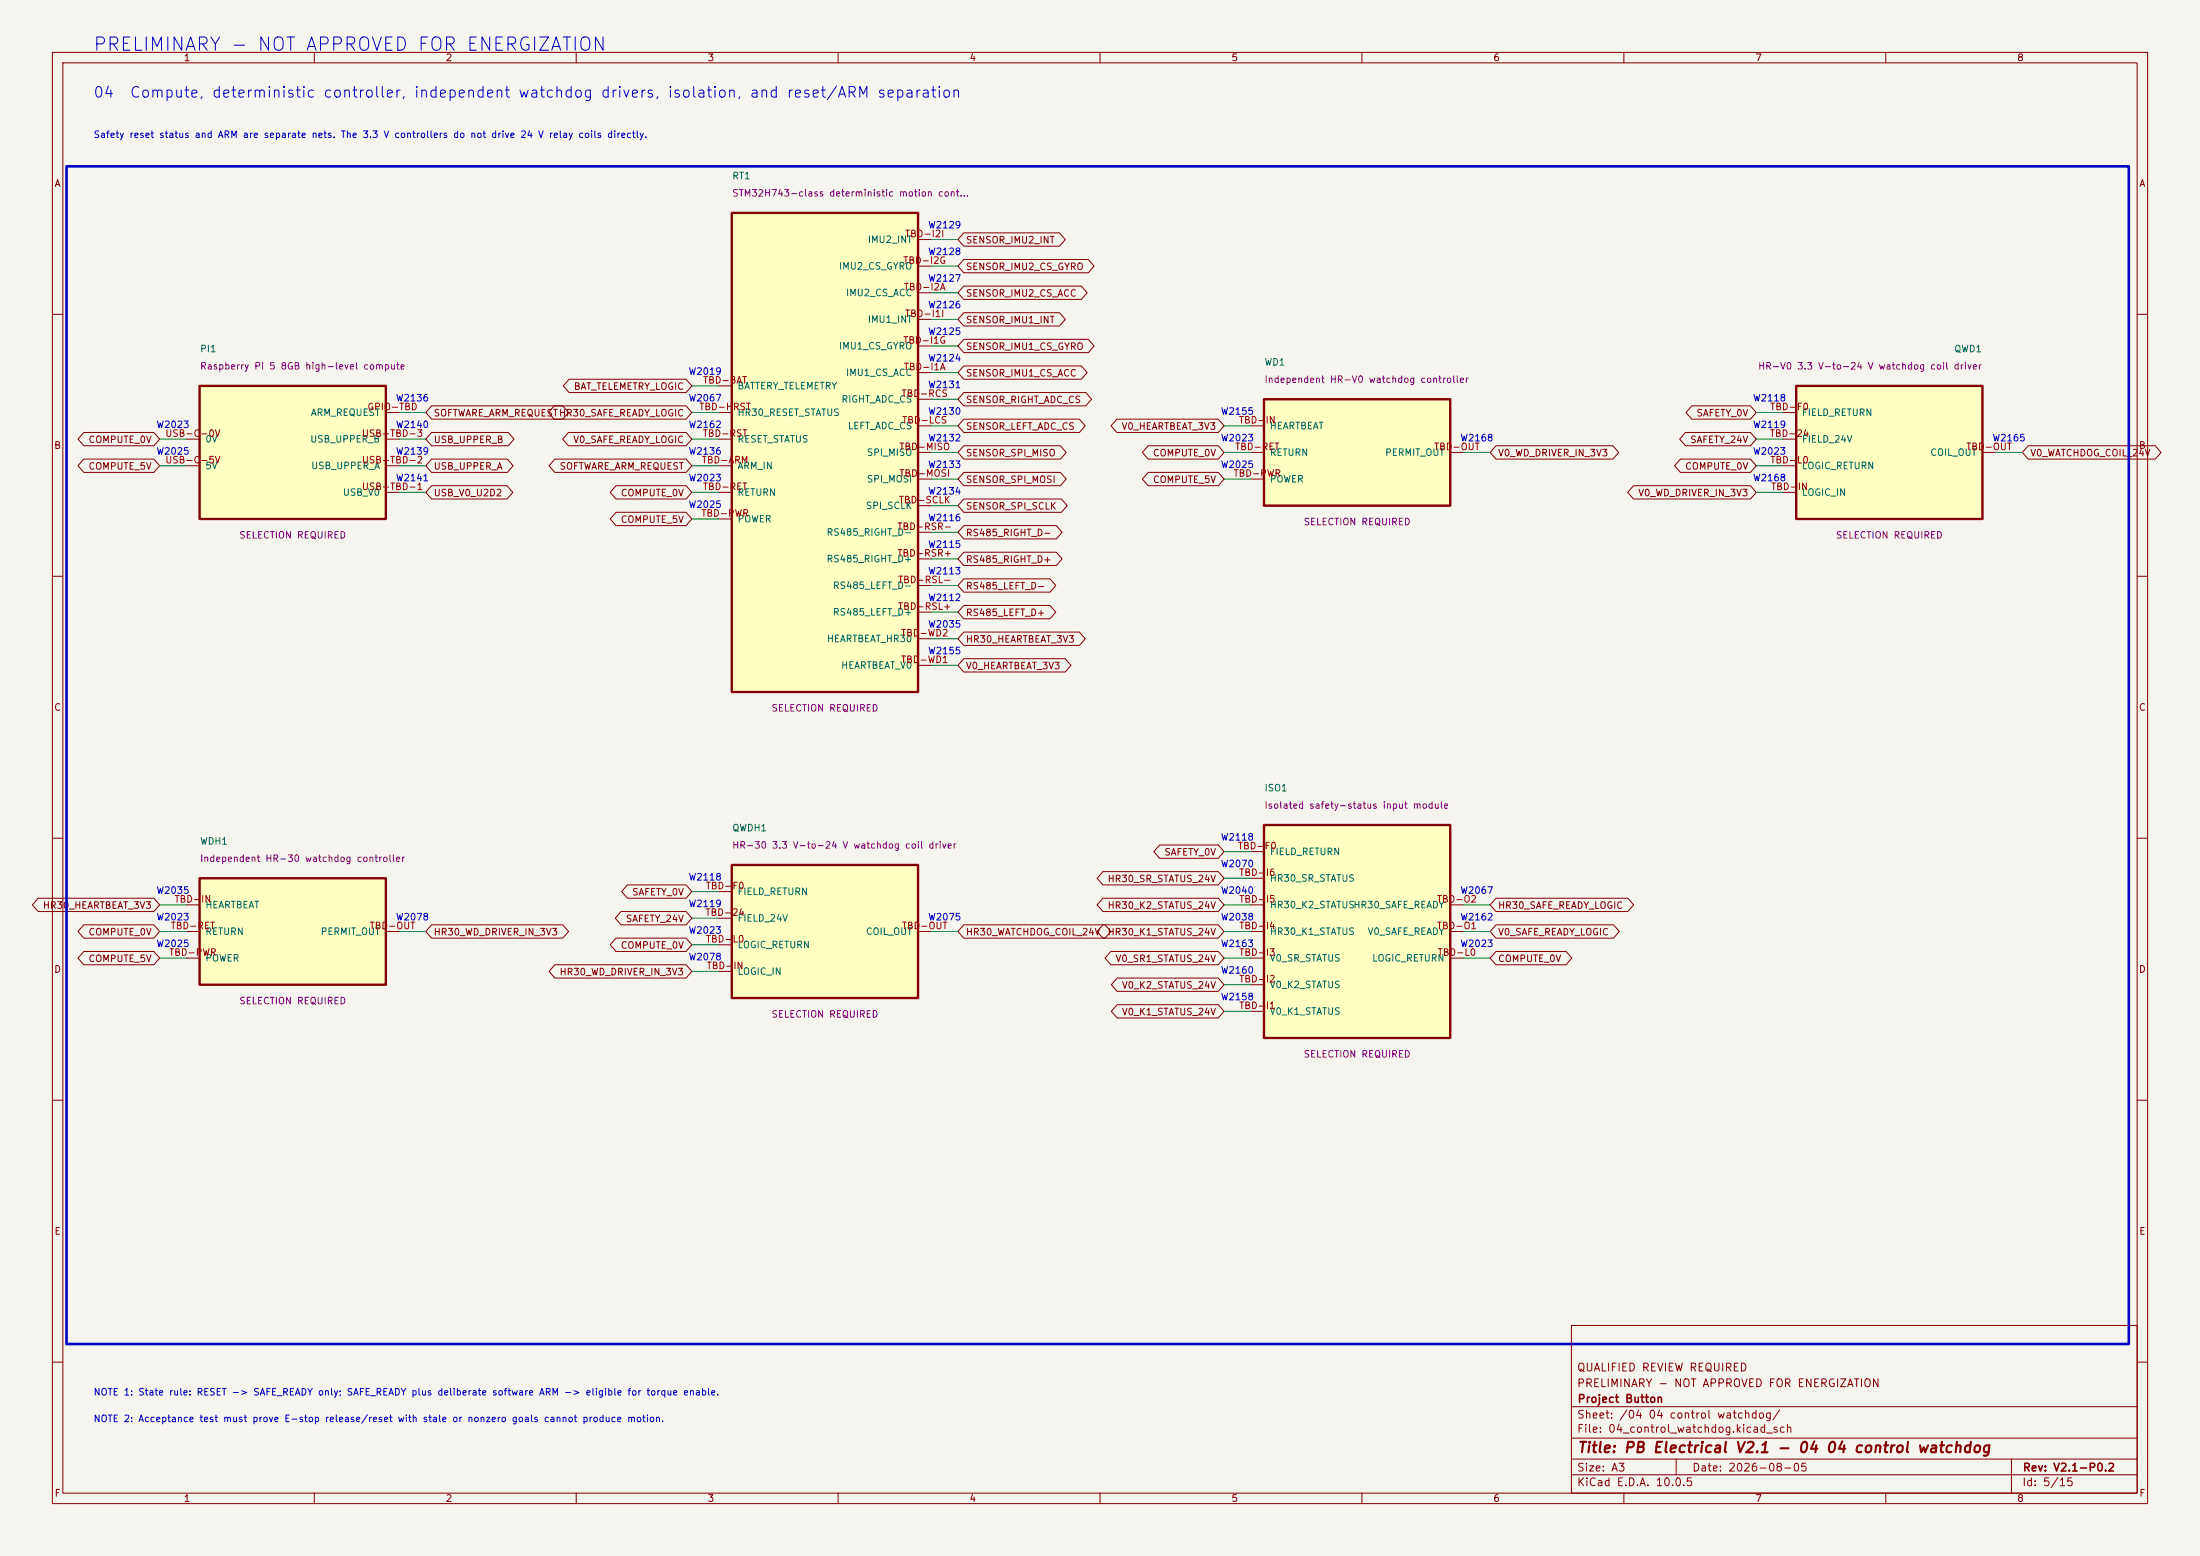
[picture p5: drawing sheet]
<svg xmlns="http://www.w3.org/2000/svg" width="420mm" height="297mm" viewBox="0 0 420 297" stroke-linecap="round" stroke-linejoin="round" font-family="sans-serif">
<path d="M0 0h420v297h-420z" fill="#f5f4ef" stroke="#f5f4ef" stroke-width=".19"/>
<g fill="none" stroke="#840000" stroke-width=".19">
<path d="M10 10h400v277h-400zM12 12h396v273h-396zM60 10v2M110 10v2M160 10v2M210 10v2M260 10v2M310 10v2M360 10v2M10 60h2M408 60h2M10 110h2"/>
<path d="M408 110h2M10 160h2M408 160h2M10 210h2M408 210h2M300 253h108v32h-108zM10 260h2M300 278.5h108M300 274.5h108M300 268.5h108M320 278.5v3M384 278.5v6.5"/>
<path d="M408 260h2M60 285v2M110 285v2M160 285v2M210 285v2M260 285v2M300 281.5h108M310 285v2M360 285v2"/>
</g>
<path d="M241.3 157.5h35.6v40.6h-35.6z" fill="#ffffc2"/>
<path d="M241.3 157.5h35.6v40.6h-35.6z" fill="none" stroke="#840000" stroke-width=".45"/>
<path d="M238.8 162.6h2.5M238.8 177.8h2.5M238.8 172.7h2.5M238.8 167.6h2.5M276.9 177.8h2.5M276.9 172.7h2.5M238.8 193h2.5M238.8 188h2.5M238.8 182.9h2.5M276.9 182.9h2.5" fill="none" stroke="#840000" stroke-width=".19"/>
<path d="M139.7 165.1h35.6v25.4h-35.6z" fill="#ffffc2"/>
<path d="M139.7 165.1h35.6v25.4h-35.6z" fill="none" stroke="#840000" stroke-width=".45"/>
<path d="M137.2 175.3h2.5M137.2 170.2h2.5M175.3 177.8h2.5M137.2 185.4h2.5M137.2 180.3h2.5" fill="none" stroke="#840000" stroke-width=".19"/>
<path d="M342.9 73.7h35.6v25.4h-35.6z" fill="#ffffc2"/>
<path d="M342.9 73.7h35.6v25.4h-35.6z" fill="none" stroke="#840000" stroke-width=".45"/>
<path d="M340.4 78.7h2.5M340.4 83.8h2.5M340.4 94h2.5M340.4 88.9h2.5M378.5 86.4h2.5" fill="none" stroke="#840000" stroke-width=".19"/>
<path d="M241.3 76.2h35.6v20.3h-35.6z" fill="#ffffc2"/>
<path d="M241.3 76.2h35.6v20.3h-35.6z" fill="none" stroke="#840000" stroke-width=".45"/>
<path d="M238.8 81.3h2.5M238.8 86.4h2.5M238.8 91.4h2.5M276.9 86.4h2.5" fill="none" stroke="#840000" stroke-width=".19"/>
<path d="M38.1 167.6h35.6v20.4h-35.6z" fill="#ffffc2"/>
<path d="M38.1 167.6h35.6v20.4h-35.6z" fill="none" stroke="#840000" stroke-width=".45"/>
<path d="M35.6 172.7h2.5M35.6 177.8h2.5M73.7 177.8h2.5M35.6 182.9h2.5" fill="none" stroke="#840000" stroke-width=".19"/>
<path d="M38.1 73.7h35.6v25.4h-35.6z" fill="#ffffc2"/>
<path d="M38.1 73.7h35.6v25.4h-35.6z" fill="none" stroke="#840000" stroke-width=".45"/>
<path d="M73.7 78.7h2.5M35.6 83.8h2.5M35.6 88.9h2.5M73.7 83.8h2.5M73.7 88.9h2.5M73.7 94h2.5" fill="none" stroke="#840000" stroke-width=".19"/>
<path d="M139.7 40.6h35.6v91.5h-35.6z" fill="#ffffc2"/>
<path d="M139.7 40.6h35.6v91.5h-35.6z" fill="none" stroke="#840000" stroke-width=".45"/>
<g fill="none" stroke="#840000" stroke-width=".19">
<path d="M175.3 55.9h2.5M175.3 50.8h2.5M175.3 45.7h2.5M184 44.4h18.3l1.1 1.3-1.1 1.3h-18.3l-1.1-1.3zM184 59.7h18.3l1.1 1.3-1.1 1.2h-18.3l-1.1-1.2zM184 54.6h22.4l1.1 1.3-1.1 1.3h-22.4l-1.1-1.3zM184 49.5h23.8l1.1 1.3-1.1 1.3h-23.8l-1.1-1.3zM82.4 77.5h25l1.1 1.2-1.1 1.3h-25l-1.1-1.3zM105.8 77.5h25.2l1.1 1.2-1.1 1.3h-25.2l-1.1-1.3zM108.6 72.4h22.4l1.1 1.3-1.1 1.2h-22.4l-1.1-1.2zM137.2 73.7h2.5M137.2 78.7h2.5"/>
<path d="M175.3 71.1h2.5M175.3 66h2.5M175.3 61h2.5M175.3 76.2h2.5M184 69.8h22.4l1.1 1.3-1.1 1.3h-22.4l-1.1-1.3zM184 64.8h23.8l1.1 1.2-1.1 1.3h-23.8l-1.1-1.3zM184 74.9h23.3l1.1 1.3-1.1 1.3h-23.3l-1.1-1.3zM323 77.5h11.2l1.1 1.2-1.1 1.3h-11.2l-1.1-1.3zM16 82.5h13.4l1.1 1.3-1.1 1.3h-13.4l-1.1-1.3zM16 87.6h13.4l1.1 1.3-1.1 1.3h-13.4l-1.1-1.3zM82.4 92.7h14.4l1.1 1.3-1.1 1.3h-14.4l-1.1-1.3zM82.4 87.6h14.4l1.2 1.3-1.2 1.3h-14.4l-1.1-1.3z"/>
<path d="M82.4 82.5h14.6l1.1 1.3-1.1 1.3h-14.6l-1.1-1.3zM105.9 87.6h25.1l1.1 1.3-1.1 1.3h-25.1l-1.1-1.3zM108.5 82.5h22.5l1.1 1.3-1.1 1.3h-22.5l-1.1-1.3zM117.6 92.7h13.4l1.1 1.3-1.1 1.3h-13.4l-1.1-1.3zM117.6 97.8h13.4l1.1 1.3-1.1 1.2h-13.4l-1.1-1.2zM137.2 88.9h2.5M137.2 99.1h2.5M137.2 94h2.5M137.2 83.8h2.5M175.3 81.3h2.5M175.3 86.4h2.5M175.3 91.4h2.5"/>
<path d="M175.3 96.5h2.5M184 95.2h18.6l1.1 1.3-1.1 1.3h-18.6l-1.1-1.3zM184 90.2h18.4l1.2 1.2-1.2 1.3h-18.4l-1.1-1.3zM184 85.1h18.4l1.2 1.3-1.2 1.2h-18.4l-1.1-1.2zM184 80h22.1l1.1 1.3-1.1 1.3h-22.1l-1.1-1.3zM213.2 80h19.4l1.1 1.3-1.1 1.3h-19.4l-1.1-1.3zM219.2 85.1h13.4l1.1 1.3-1.1 1.2h-13.4l-1.1-1.2zM219.2 90.2h13.4l1.1 1.2-1.1 1.3h-13.4l-1.1-1.3zM285.6 85.1h22.3l1.1 1.3-1.1 1.2h-22.3l-1.1-1.2zM311.8 92.7h22.4l1.1 1.3-1.1 1.3h-22.4l-1.1-1.3zM320.8 87.6h13.4l1.1 1.3-1.1 1.3h-13.4l-1.1-1.3zM321.8 82.5h12.4l1.1 1.3-1.1 1.3h-12.4l-1.1-1.3z"/>
<path d="M387.2 85.1h24.2l1.2 1.3-1.2 1.2h-24.2l-1.1-1.2zM175.3 116.8h2.5M175.3 111.8h2.5M175.3 106.7h2.5M175.3 101.6h2.5M184 115.6h16.4l1.2 1.2-1.2 1.3h-16.4l-1.1-1.3zM184 105.4h17.7l1.1 1.3-1.1 1.3h-17.7l-1.1-1.3zM184 110.5h16.4l1.2 1.3-1.2 1.2h-16.4l-1.1-1.2zM184 100.3h17.7l1.1 1.3-1.1 1.3h-17.7l-1.1-1.3zM175.3 127h2.5M175.3 121.9h2.5M184 125.7h19.3l1.2 1.3-1.2 1.3h-19.3l-1.1-1.3z"/>
<path d="M184 120.6h22.1l1.1 1.3-1.1 1.3h-22.1l-1.1-1.3zM7.3 171.4h22.1l1.1 1.3-1.1 1.3h-22.1l-1.1-1.3zM16 176.5h13.4l1.1 1.3-1.1 1.3h-13.4l-1.1-1.3zM82.4 176.5h25l1.1 1.3-1.1 1.3h-25l-1.1-1.3zM117.6 179.1h13.4l1.1 1.2-1.1 1.3h-13.4l-1.1-1.3zM118.6 174h12.4l1.1 1.3-1.1 1.2h-12.4l-1.1-1.2zM119.8 168.9h11.2l1.1 1.3-1.1 1.3h-11.2l-1.1-1.3zM184 176.5h27l1.1 1.3-1.1 1.3h-27l-1.1-1.3zM210.6 171.4h22l1.1 1.3-1.1 1.3h-22l-1.2-1.3zM210.6 176.5h22l1.1 1.3-1.1 1.3h-22l-1.2-1.3zM210.6 166.4h22l1.1 1.2-1.1 1.3h-22l-1.2-1.3zM221.4 161.3h11.2l1.1 1.3-1.1 1.2h-11.2l-1.1-1.2z"/>
<path d="M285.6 171.4h25.2l1.1 1.3-1.1 1.3h-25.2l-1.1-1.3zM285.6 176.5h22.4l1.1 1.3-1.1 1.3h-22.4l-1.1-1.3zM16 181.6h13.4l1.1 1.3-1.1 1.3h-13.4l-1.1-1.3zM105.9 184.1h25.1l1.1 1.3-1.1 1.3h-25.1l-1.1-1.3zM212.1 181.6h20.5l1.1 1.3-1.1 1.3h-20.5l-1.1-1.3zM213.3 186.7h19.3l1.1 1.3-1.1 1.2h-19.3l-1.1-1.2zM213.3 191.8h19.3l1.1 1.2-1.1 1.3h-19.3l-1.1-1.3zM285.6 181.6h13.4l1.1 1.3-1.1 1.3h-13.4l-1.1-1.3z"/>
</g>
<g fill="none" stroke="#009600" stroke-width=".19">
<path d="M177.8 55.9h5.1M177.8 50.8h5.1M177.8 45.7h5.1M76.2 78.7h5.1M132.1 78.7h5.1M132.1 73.7h5.1M177.8 76.2h5.1M177.8 71.1h5.1M177.8 66h5.1M177.8 61h5.1M335.3 78.7h5.1M30.5 88.9h5.1"/>
<path d="M30.5 83.8h5.1M76.2 94h5.1M76.2 88.9h5.1M76.2 83.8h5.1M132.1 94h5.1M132.1 88.9h5.1M132.1 83.8h5.1M132.1 99.1h5.1M177.8 96.5h5.1M177.8 86.4h5.1M177.8 81.3h5.1M177.8 91.4h5.1"/>
<path d="M233.7 86.4h5.1M233.7 81.3h5.1M233.7 91.4h5.1M279.4 86.4h5.1M335.3 94h5.1M335.3 88.9h5.1M335.3 83.8h5.1M381 86.4h5.1M177.8 106.7h5.1M177.8 101.6h5.1M177.8 116.8h5.1M177.8 111.8h5.1"/>
<path d="M177.8 127h5.1M177.8 121.9h5.1M30.5 177.8h5.1M30.5 172.7h5.1M76.2 177.8h5.1M132.1 170.2h5.1M132.1 175.3h5.1M177.8 177.8h5.1M233.7 177.8h5.1M233.7 172.7h5.1M233.7 162.6h5.1M233.7 167.6h5.1"/>
<path d="M279.4 177.8h5.1M279.4 172.7h5.1M30.5 182.9h5.1M132.1 185.4h5.1M132.1 180.3h5.1M233.7 182.9h5.1M233.7 193h5.1M233.7 188h5.1M279.4 182.9h5.1"/>
</g>
<path d="M12.7 31.8h393.7v224.7h-393.7z" fill="none" stroke="#0000c2" stroke-width=".5"/>
<text font-size="2.5" fill="#0000c2" x="17.6" y="10.4">PRELIMINARY - NOT APPROVED FOR ENERGIZATION</text>
<g font-size="2" fill="#0000c2">
<text x="17.7" y="19.2">04</text>
<text x="24.6" y="19.2">Compute, deterministic controller, independent watchdog drivers, isolation, and reset/ARM separation</text>
</g>
<text font-size="2" fill="#840000" x="301" y="277.8">Title: PB Electrical V2.1 - 04 04 control watchdog</text>
<g font-size="1.5" fill="#840000">
<text x="300.9" y="262.1">QUALIFIED REVIEW REQUIRED</text>
<text x="300.9" y="265.1">PRELIMINARY - NOT APPROVED FOR ENERGIZATION</text>
<text x="301" y="268.1">Project Button</text>
<text x="300.9" y="273.8">File: 04_control_watchdog.kicad_sch</text>
<text x="300.9" y="271.1">Sheet: /04 04 control watchdog/</text>
<text x="300.9" y="281.2">Size: A3</text>
<text x="322.9" y="281.2">Date: 2026-08-05</text>
<text x="386" y="281.2">Rev: V2.1-P0.2</text>
<text x="300.9" y="284">KiCad E.D.A. 10.0.5</text>
<text x="385.9" y="284">Id: 5/15</text>
</g>
<g font-size="1.3" fill="#840000">
<text x="35" y="12">1</text>
<text x="85" y="12">2</text>
<text x="135" y="12">3</text>
<text x="185" y="12">4</text>
<text x="235" y="12">5</text>
<text x="285" y="12">6</text>
<text x="335" y="12">7</text>
<text x="385" y="12">8</text>
<text x="10.3" y="36">A</text>
<text x="408.3" y="36">A</text>
<text x="184.3" y="46.8">SENSOR_IMU2_INT</text>
<text x="184.3" y="51.9">SENSOR_IMU2_CS_GYRO</text>
<text x="184.3" y="56.9">SENSOR_IMU2_CS_ACC</text>
<text x="184.3" y="62">SENSOR_IMU1_INT</text>
<text x="184.3" y="67.1">SENSOR_IMU1_CS_GYRO</text>
<text x="109.4" y="74.7">BAT_TELEMETRY_LOGIC</text>
<text x="184.3" y="72.2">SENSOR_IMU1_CS_ACC</text>
<text x="184.3" y="77.3">SENSOR_RIGHT_ADC_CS</text>
<text x="82.7" y="79.8">SOFTWARE_ARM_REQUESTHR30_SAFE_READY_LOGIC</text>
<text x="184.3" y="82.3">SENSOR_LEFT_ADC_CS</text>
<text x="214" y="82.3">V0_HEARTBEAT_3V3</text>
<text x="323.8" y="79.8">SAFETY_0V</text>
<text x="10.2" y="86">B</text>
<text x="16.8" y="84.9">COMPUTE_0V</text>
<text x="16.8" y="90">COMPUTE_5V</text>
<text x="82.7" y="90">USB_UPPER_A</text>
<text x="82.7" y="84.9">USB_UPPER_B</text>
<text x="106.7" y="90">SOFTWARE_ARM_REQUEST</text>
<text x="109.3" y="84.9">V0_SAFE_READY_LOGIC</text>
<text x="184.3" y="87.4">SENSOR_SPI_MISO</text>
<text x="220" y="87.4">COMPUTE_0V</text>
<text x="285.9" y="87.4">V0_WD_DRIVER_IN_3V3</text>
<text x="321.6" y="90">COMPUTE_0V</text>
<text x="322.6" y="84.9">SAFETY_24V</text>
<text x="387.5" y="87.4">V0_WATCHDOG_COIL_24V</text>
<text x="408.2" y="86">B</text>
<text x="82.7" y="95">USB_V0_U2D2</text>
<text x="118.4" y="95">COMPUTE_0V</text>
<text x="184.3" y="92.5">SENSOR_SPI_MOSI</text>
<text x="220" y="92.5">COMPUTE_5V</text>
<text x="312.6" y="95">V0_WD_DRIVER_IN_3V3</text>
<text x="118.4" y="100.1">COMPUTE_5V</text>
<text x="184.3" y="97.6">SENSOR_SPI_SCLK</text>
<text x="184.3" y="107.7">RS485_RIGHT_D+</text>
<text x="184.3" y="102.7">RS485_RIGHT_D-</text>
<text x="184.3" y="112.8">RS485_LEFT_D-</text>
<text x="184.3" y="117.9">RS485_LEFT_D+</text>
<text x="184.3" y="123">HR30_HEARTBEAT_3V3</text>
<text x="184.3" y="128.1">V0_HEARTBEAT_3V3</text>
<text x="10.2" y="136">C</text>
<text x="408.2" y="136">C</text>
<text x="222.2" y="163.6">SAFETY_0V</text>
<text x="8.1" y="173.8">HR30_HEARTBEAT_3V3</text>
<text x="120.6" y="171.2">SAFETY_0V</text>
<text x="211.3" y="173.8">HR30_K2_STATUS_24V</text>
<text x="211.3" y="168.7">HR30_SR_STATUS_24V</text>
<text x="285.9" y="173.8">HR30_SAFE_READY_LOGIC</text>
<text x="16.8" y="178.9">COMPUTE_0V</text>
<text x="82.7" y="178.9">HR30_WD_DRIVER_IN_3V3</text>
<text x="119.4" y="176.3">SAFETY_24V</text>
<text x="184.3" y="178.9">HR30_WATCHDOG_COIL_24V</text>
<text x="211.3" y="178.9">HR30_K1_STATUS_24V</text>
<text x="285.9" y="178.9">V0_SAFE_READY_LOGIC</text>
<text x="10.2" y="186">D</text>
<text x="16.8" y="183.9">COMPUTE_5V</text>
<text x="118.4" y="181.4">COMPUTE_0V</text>
<text x="212.9" y="183.9">V0_SR1_STATUS_24V</text>
<text x="285.9" y="183.9">COMPUTE_0V</text>
<text x="408.2" y="186">D</text>
<text x="106.7" y="186.5">HR30_WD_DRIVER_IN_3V3</text>
<text x="214.1" y="189">V0_K2_STATUS_24V</text>
<text x="214.1" y="194.1">V0_K1_STATUS_24V</text>
<text x="10.3" y="236">E</text>
<text x="408.3" y="236">E</text>
<text x="10.3" y="286">F</text>
<text x="35" y="287">1</text>
<text x="85" y="287">2</text>
<text x="135" y="287">3</text>
<text x="185" y="287">4</text>
<text x="235" y="287">5</text>
<text x="285" y="287">6</text>
<text x="335" y="287">7</text>
<text x="385" y="287">8</text>
<text x="408.3" y="286">F</text>
</g>
<g font-size="1.3" fill="#0000c2">
<text x="17.8" y="26.6">Safety reset status and ARM are separate nets. The 3.3 V controllers do not drive 24 V relay coils directly.</text>
<text x="177.1" y="43.9">W2129</text>
<text x="177.1" y="49">W2128</text>
<text x="177.1" y="54.1">W2127</text>
<text x="177.1" y="59.2">W2126</text>
<text x="177.1" y="64.2">W2125</text>
<text x="131.3" y="71.9">W2019</text>
<text x="177.1" y="69.3">W2124</text>
<text x="75.5" y="76.9">W2136</text>
<text x="131.3" y="76.9">W2067</text>
<text x="177.1" y="74.4">W2131</text>
<text x="334.5" y="76.9">W2118</text>
<text x="29.7" y="82">W2023</text>
<text x="75.5" y="82">W2140</text>
<text x="131.3" y="82">W2162</text>
<text x="177.1" y="79.5">W2130</text>
<text x="232.9" y="79.5">W2155</text>
<text x="334.5" y="82">W2119</text>
<text x="29.7" y="87.1">W2025</text>
<text x="75.5" y="87.1">W2139</text>
<text x="131.3" y="87.1">W2136</text>
<text x="177.1" y="84.6">W2132</text>
<text x="177.1" y="89.6">W2133</text>
<text x="232.9" y="89.6">W2025</text>
<text x="232.9" y="84.6">W2023</text>
<text x="278.7" y="84.6">W2168</text>
<text x="334.5" y="87.1">W2023</text>
<text x="380.3" y="84.6">W2165</text>
<text x="75.5" y="92.2">W2141</text>
<text x="131.3" y="92.2">W2023</text>
<text x="177.1" y="94.7">W2134</text>
<text x="334.5" y="92.2">W2168</text>
<text x="131.3" y="97.3">W2025</text>
<text x="177.1" y="99.8">W2116</text>
<text x="177.1" y="104.9">W2115</text>
<text x="177.1" y="110">W2113</text>
<text x="177.1" y="115">W2112</text>
<text x="177.1" y="120.1">W2035</text>
<text x="177.1" y="125.2">W2155</text>
<text x="232.9" y="160.8">W2118</text>
<text x="232.9" y="165.8">W2070</text>
<text x="29.7" y="170.9">W2035</text>
<text x="131.3" y="173.5">W2119</text>
<text x="131.3" y="168.4">W2118</text>
<text x="232.9" y="170.9">W2040</text>
<text x="278.7" y="170.9">W2067</text>
<text x="29.7" y="176">W2023</text>
<text x="75.5" y="176">W2078</text>
<text x="131.3" y="178.5">W2023</text>
<text x="177.1" y="176">W2075</text>
<text x="232.9" y="176">W2038</text>
<text x="278.7" y="176">W2162</text>
<text x="29.7" y="181.1">W2025</text>
<text x="131.3" y="183.6">W2078</text>
<text x="232.9" y="181.1">W2163</text>
<text x="278.7" y="181.1">W2023</text>
<text x="232.9" y="191.2">W2158</text>
<text x="232.9" y="186.2">W2160</text>
<text x="17.8" y="266.7">NOTE 1: State rule: RESET -&gt; SAFE_READY only; SAFE_READY plus deliberate software ARM -&gt; eligible for torque enable.</text>
<text x="17.8" y="271.8">NOTE 2: Acceptance test must prove E-stop release/reset with stale or nonzero goals cannot produce motion.</text>
</g>
<g font-size="1.3" fill="#006464">
<text x="139.7" y="34.5">RT1</text>
<text x="165.6" y="46.7">IMU2_INT</text>
<text x="160" y="51.8">IMU2_CS_GYRO</text>
<text x="161.4" y="56.8">IMU2_CS_ACC</text>
<text x="165.6" y="61.9">IMU1_INT</text>
<text x="38.1" y="67.5">PI1</text>
<text x="160" y="67">IMU1_CS_GYRO</text>
<text x="241.3" y="70.1">WD1</text>
<text x="373" y="67.5">QWD1</text>
<text x="140.7" y="74.6">BATTERY_TELEMETRY</text>
<text x="160.5" y="77.2">RIGHT_ADC_CS</text>
<text x="161.4" y="72.1">IMU1_CS_ACC</text>
<text x="59.2" y="79.7">ARM_REQUEST</text>
<text x="140.7" y="79.7">HR30_RESET_STATUS</text>
<text x="161.7" y="82.2">LEFT_ADC_CS</text>
<text x="242.3" y="82.2">HEARTBEAT</text>
<text x="343.9" y="79.7">FIELD_RETURN</text>
<text x="39.1" y="84.8">0V</text>
<text x="39.1" y="89.9">5V</text>
<text x="59.1" y="84.8">USB_UPPER_B</text>
<text x="59.3" y="89.9">USB_UPPER_A</text>
<text x="140.7" y="89.9">ARM_IN</text>
<text x="140.7" y="84.8">RESET_STATUS</text>
<text x="165.4" y="87.3">SPI_MISO</text>
<text x="242.3" y="87.3">RETURN</text>
<text x="264.3" y="87.3">PERMIT_OUT</text>
<text x="343.9" y="84.8">FIELD_24V</text>
<text x="343.9" y="89.9">LOGIC_RETURN</text>
<text x="368.4" y="87.3">COIL_OUT</text>
<text x="65.3" y="94.9">USB_V0</text>
<text x="140.7" y="94.9">RETURN</text>
<text x="165.4" y="92.4">SPI_MOSI</text>
<text x="242.3" y="92.4">POWER</text>
<text x="343.9" y="94.9">LOGIC_IN</text>
<text x="140.7" y="100">POWER</text>
<text x="165.2" y="97.5">SPI_SCLK</text>
<text x="157.7" y="107.6">RS485_RIGHT_D+</text>
<text x="157.7" y="102.6">RS485_RIGHT_D-</text>
<text x="158.9" y="112.7">RS485_LEFT_D-</text>
<text x="158.9" y="117.8">RS485_LEFT_D+</text>
<text x="157.7" y="122.9">HEARTBEAT_HR30</text>
<text x="160.5" y="128">HEARTBEAT_V0</text>
<text x="241.3" y="151.4">ISO1</text>
<text x="38.1" y="161.5">WDH1</text>
<text x="139.7" y="159">QWDH1</text>
<text x="242.3" y="163.5">FIELD_RETURN</text>
<text x="39.1" y="173.7">HEARTBEAT</text>
<text x="140.7" y="171.1">FIELD_RETURN</text>
<text x="242.3" y="173.7">HR30_K2_STATUSHR30_SAFE_READY</text>
<text x="242.3" y="168.6">HR30_SR_STATUS</text>
<text x="39.1" y="178.8">RETURN</text>
<text x="61.1" y="178.8">PERMIT_OUT</text>
<text x="140.7" y="176.2">FIELD_24V</text>
<text x="165.2" y="178.8">COIL_OUT</text>
<text x="242.3" y="178.8">HR30_K1_STATUS</text>
<text x="261" y="178.8">V0_SAFE_READY</text>
<text x="39.1" y="183.8">POWER</text>
<text x="140.7" y="181.3">LOGIC_RETURN</text>
<text x="242.3" y="183.8">V0_SR_STATUS</text>
<text x="261.8" y="183.8">LOGIC_RETURN</text>
<text x="140.7" y="186.4">LOGIC_IN</text>
<text x="242.3" y="188.9">V0_K2_STATUS</text>
<text x="242.3" y="194">V0_K1_STATUS</text>
</g>
<g font-size="1.3" fill="#840084">
<text x="139.7" y="37.8">STM32H743-class deterministic motion cont...</text>
<text x="38.1" y="70.8">Raspberry Pi 5 8GB high-level compute</text>
<text x="335.5" y="70.8">HR-V0 3.3 V-to-24 V watchdog coil driver</text>
<text x="241.3" y="73.4">Independent HR-V0 watchdog controller</text>
<text x="248.8" y="100.6">SELECTION REQUIRED</text>
<text x="45.6" y="103.1">SELECTION REQUIRED</text>
<text x="350.4" y="103.1">SELECTION REQUIRED</text>
<text x="147.2" y="136.1">SELECTION REQUIRED</text>
<text x="241.3" y="154.7">Isolated safety-status input module</text>
<text x="38.1" y="164.8">Independent HR-30 watchdog controller</text>
<text x="139.7" y="162.3">HR-30 3.3 V-to-24 V watchdog coil driver</text>
<text x="45.6" y="192">SELECTION REQUIRED</text>
<text x="147.2" y="194.5">SELECTION REQUIRED</text>
<text x="248.8" y="202.2">SELECTION REQUIRED</text>
</g>
<g font-size="1.3" fill="#a90000">
<text x="172.7" y="45.6">TBD-I2I</text>
<text x="172.3" y="50.7">TBD-I2G</text>
<text x="172.4" y="55.7">TBD-I2A</text>
<text x="172.3" y="65.9">TBD-I1G</text>
<text x="172.7" y="60.8">TBD-I1I</text>
<text x="172.4" y="71">TBD-I1A</text>
<text x="134.1" y="73.5">TBD-BAT</text>
<text x="172" y="76.1">TBD-RCS</text>
<text x="31.4" y="83.7">USB-C-0V</text>
<text x="69" y="83.7">USB-TBD-3</text>
<text x="70" y="78.6">GPIO-TBD</text>
<text x="133.4" y="78.6">TBD-HRST</text>
<text x="134" y="83.7">TBD-RST</text>
<text x="172.1" y="81.1">TBD-LCS</text>
<text x="236.4" y="81.1">TBD-IN</text>
<text x="337.8" y="83.7">TBD-24</text>
<text x="337.8" y="78.6">TBD-F0</text>
<text x="31.4" y="88.8">USB-C-5V</text>
<text x="69" y="88.8">USB-TBD-2</text>
<text x="133.9" y="88.8">TBD-ARM</text>
<text x="171.6" y="86.2">TBD-MISO</text>
<text x="235.7" y="86.2">TBD-RET</text>
<text x="273.6" y="86.2">TBD-OUT</text>
<text x="337.8" y="88.8">TBD-L0</text>
<text x="375.2" y="86.2">TBD-OUT</text>
<text x="69" y="93.8">USB-TBD-1</text>
<text x="134.1" y="93.8">TBD-RET</text>
<text x="171.6" y="91.3">TBD-MOSI</text>
<text x="235.4" y="91.3">TBD-PWR</text>
<text x="338" y="93.8">TBD-IN</text>
<text x="133.8" y="98.9">TBD-PWR</text>
<text x="171.2" y="101.5">TBD-RSR-</text>
<text x="171.5" y="96.4">TBD-SCLK</text>
<text x="171.2" y="106.5">TBD-RSR+</text>
<text x="171.3" y="111.6">TBD-RSL-</text>
<text x="171.3" y="116.7">TBD-RSL+</text>
<text x="171.9" y="121.8">TBD-WD2</text>
<text x="171.9" y="126.9">TBD-WD1</text>
<text x="236.2" y="162.4">TBD-F0</text>
<text x="236.5" y="167.5">TBD-I6</text>
<text x="33.2" y="172.6">TBD-IN</text>
<text x="134.6" y="170">TBD-F0</text>
<text x="236.5" y="172.6">TBD-I5</text>
<text x="274.2" y="172.6">TBD-O2</text>
<text x="32.5" y="177.7">TBD-RET</text>
<text x="70.4" y="177.7">TBD-OUT</text>
<text x="134.6" y="175.1">TBD-24</text>
<text x="172" y="177.7">TBD-OUT</text>
<text x="236.5" y="177.7">TBD-I4</text>
<text x="274.2" y="177.7">TBD-O1</text>
<text x="32.2" y="182.7">TBD-PWR</text>
<text x="134.6" y="180.2">TBD-L0</text>
<text x="134.8" y="185.3">TBD-IN</text>
<text x="236.5" y="182.7">TBD-I3</text>
<text x="274.3" y="182.7">TBD-L0</text>
<text x="236.5" y="187.8">TBD-I2</text>
<text x="236.5" y="192.9">TBD-I1</text>
</g>
</svg>
